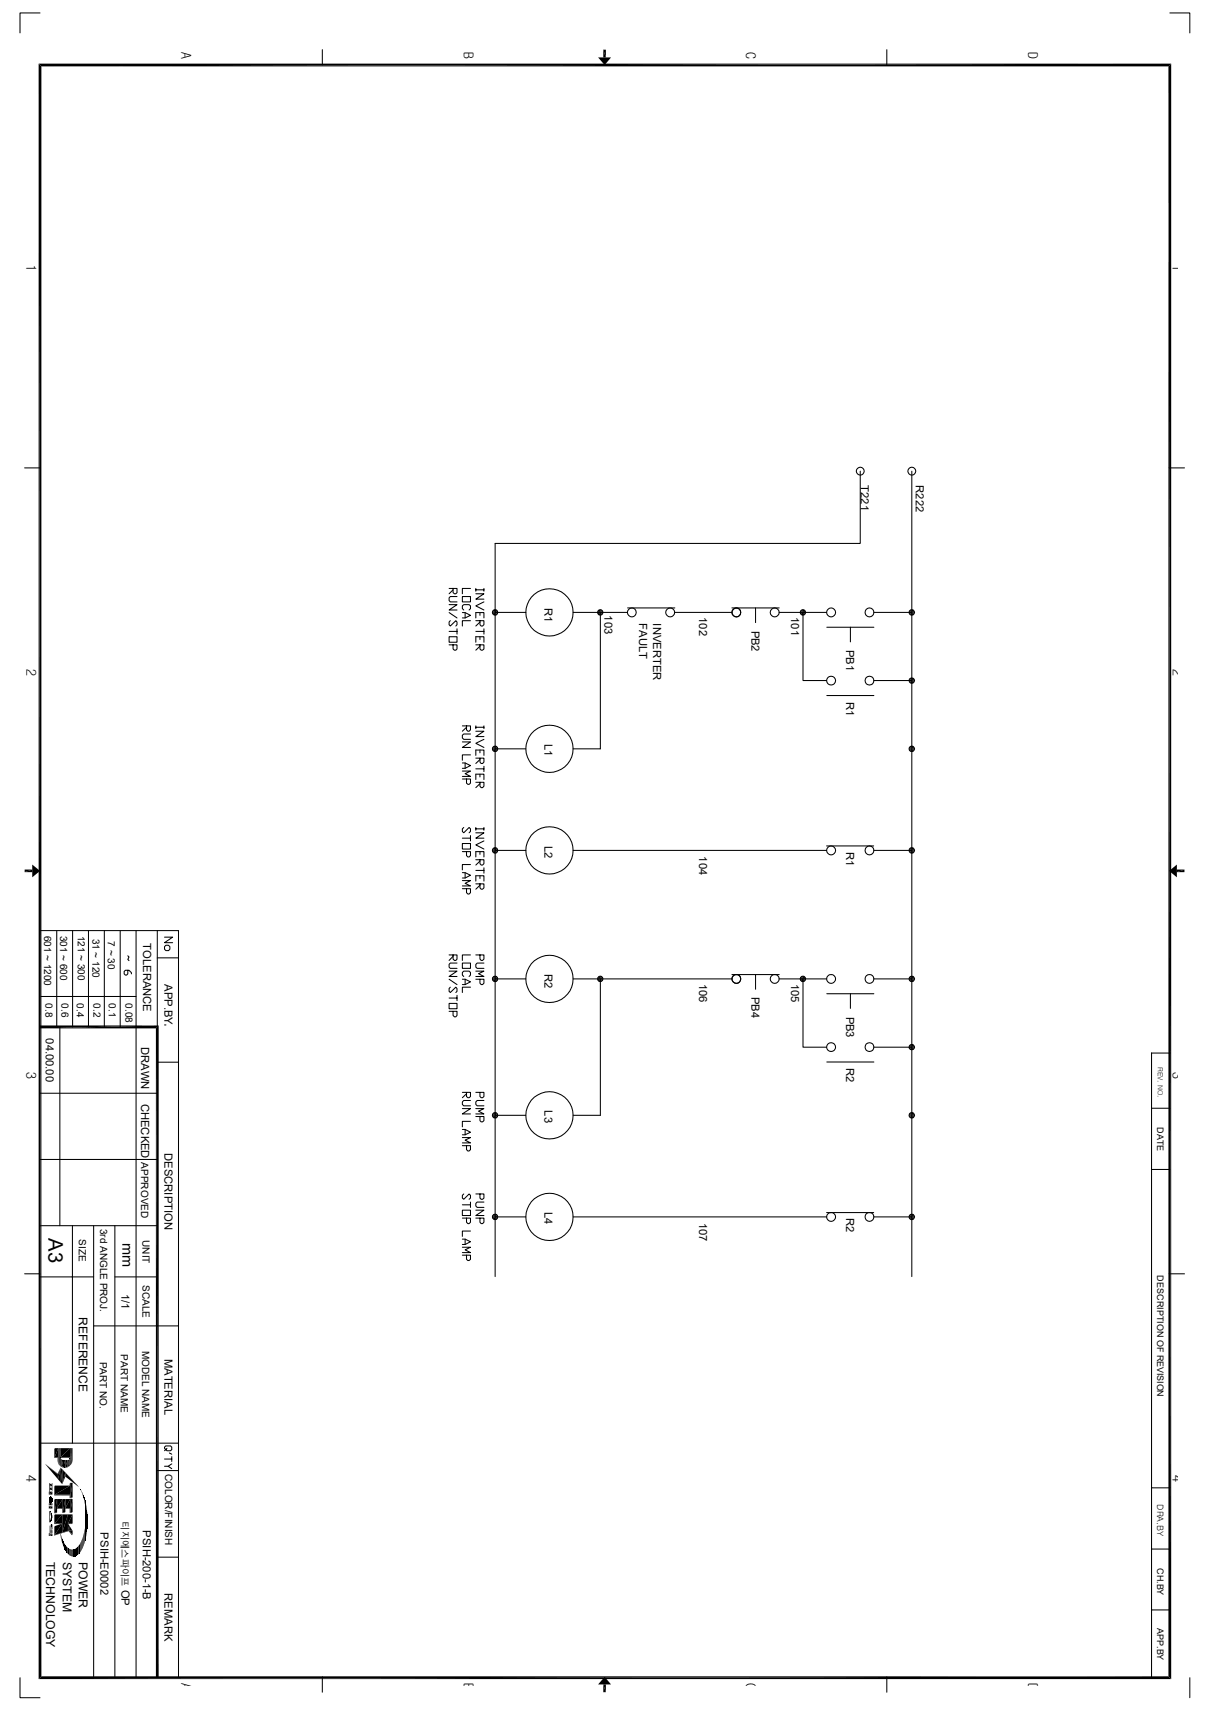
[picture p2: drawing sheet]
<svg xmlns="http://www.w3.org/2000/svg" width="297mm" height="420mm" viewBox="0 0 297 420" stroke-linecap="round" stroke-linejoin="round" font-family="sans-serif">
<g fill="none" stroke="#000" stroke-width=".25">
<path d="M9.8 3.2h-4.9v4.9M79.1 12.2v3.8M217.7 12.2v3.8M287.1 3.2h5v4.9M6.1 114.9h3.7M211.2 115.7v17.7h-89.7v180M223.8 115.7v197.7M287 114.9h3.7M110.2 156.3h2v1.3h-2zM110.2 144.4h2v1.1l-.3 .3h-.4l-.3-.3v-1.1M110.2 148.4h2l-2 1.3h2M110.2 158.3h2v1l-.3 .3h-.4l-.3-.3v-1"/>
<path d="M110.2 155h2M110.2 150.4l2 1.3M110.5 152.4l-.3 .3v.6l.3 .4 1.4-1.3 .3 .3v.6l-.3 .4M111.2 144.8l-1 1M112.2 146.4h-1.7l-.3 .4v.6l.3 .3h1.7M112.2 154.3v1.4M113.5 146.4h2v1.3h-2zM113.5 150.4h.7l1.3 .6-1.3 .7h-.7M113.8 149.7l-.3-.3v-.7l.3-.3h1.3l.4 .3v.7l-.4 .3M114.2 150.4v1.3M115.5 144.4h-2v1.4M115.5 152.4h-2v1.3"/>
<path d="M116.8 145.8h2l-2 1.3h2M116.8 151.7v-1.3h2v1.3M116.8 152.4h2v.9l-.4 .4h-.3l-.3-.4v-.9M116.8 157.6v-1.3h2v1.3M116.8 158.3h2v1l-.4 .3h-.3l-.3-.3v-1M116.8 144.8h2M116.8 144.4v.7M116.8 155h2M117.8 150.4v.6M117.8 156.3v.7M117.8 152.7l-1 1M117.8 158.6l-1 1"/>
<path d="M118.8 147.7l-2 1 2 1M118.8 144.4v.7M118.8 154.3v1.4M121.5 150.3h7.6M140.7 150.3h13.3M147.4 150.3v33.5h-6.7M154.1 149.2h11.6M165.6 150.3h14.1M179.7 149.2h11.6M185.5 149.2v3.6M191.3 150.3h11.6M197.1 150.3v16.7h5.8"/>
<path d="M202.9 154h11.6M208.7 154v3.6M214.5 150.3h9.3M113.5 178.2h2v1l-.4 .3h-.2l-.4-.3v-1M114.5 178.5l-1 1M116.8 179.5h2l-2 1.3h2M116.8 178.2v.7M116.8 178.5h2M118.8 178.2v.7M202.9 170.7h11.6M214.5 167h9.3M113.5 182.1h2l-2 1.4h2"/>
<path d="M113.5 187.3h.7l1.3 .6-1.3 .7h-.7M113.5 189.3h2l-1.3 .6 1.3 .7h-2M113.5 191.2h2v1l-.4 .3h-.2l-.4-.3v-1M114.2 187.3v1.3M115.5 180.2h-1.7l-.3 .3v.6l.3 .4h1.7M115.5 185.3h-2v1.3M116.8 185.4v-1.3h2v1.3M116.8 186.1h2v1l-.4 .3h-.3l-.3-.3v-1M116.8 191.3v-1.3h2v1.3M116.8 192h2v1l-.4 .3h-.3l-.3-.3v-1M116.8 188.7h2M117.8 184.1v.7"/>
<path d="M117.8 190v.7M117.8 186.4l-1 1M117.8 192.4l-1 .9M118.8 181.5l-2 1 2 1M118.8 188.1v1.3M121.5 183.8h7.6M113.5 207.1h2v1.3h-2zM113.5 209h2v1l-.4 .4h-.2l-.4-.4v-1M113.5 214.2h.7l1.3 .6-1.3 .7h-.7M113.5 216.2h2l-1.3 .6 1.3 .7h-2M113.5 218.1h2v1l-.4 .4h-.2l-.4-.4v-1M113.5 205.7h2"/>
<path d="M113.8 203.1l-.3 .4v.6l.3 .3 1.3-1.3 .4 .4v.6l-.4 .3M114.2 214.2v1.3M115.5 212.2h-2v1.3M115.5 205.1v1.3M116.8 204.4h2l-2 1.3h2M116.8 210.4v-1.4h2v1.4M116.8 211h2v1l-.4 .3h-.3l-.3-.3v-1M116.8 216.3v-1.3h2v1.3M116.8 217h2v.9l-.4 .4h-.3l-.3-.4v-.9M116.8 203.1v.7M116.8 203.5h2M116.8 213.7h2"/>
<path d="M117.8 209v.7M117.8 215v.6M117.8 211.4l-1 .9M117.8 217.3l-1 1M118.8 206.4l-2 1 2 1M118.8 203.1v.7M118.8 213v1.3M121.5 208.7h7.6M140.7 208.7h62.2M202.9 207.6h11.6M214.5 208.7h9.3M9.8 228.4h34v183.4"/>
<path d="M13.9 228.4v23.7M17.8 228.4v23.7M21.7 228.4v23.7M25.6 228.4v23.7M29.5 228.4v23.7M31.4 234.6l.3 .3-.3 .6 .3 .3M31.4 238.2v.9l-.3 .3h-.3l-.3-.3v-.6l.3-.3h.9l.6 .6v.3M33.4 228.4v183.4M38.6 235.1h5.2M38.6 228.4v23.7M40.4 232.4l.3-.4h.7l.3 .4v.6l-.3 .3h-.7l-.3-.3zM40.4 230h2l-2 1.4h2"/>
<path d="M110.2 234.4h2v1l-.3 .4h-.4l-.3-.4v-1M110.2 238.4h2l-2 1.3h2M111.2 234.7l-1 1.1M112.2 236.4h-1.7l-.3 .3v.7l.3 .3h1.7M113.5 236.4h2v1.3h-2zM113.8 239.7l-.3-.3v-.7l.3-.3h1.3l.4 .3v.7l-.4 .3M115.5 234.4h-2v1.4M116.8 234.4h2v1l-.4 .4h-.3l-.3-.4v-1M116.8 238.4h2l-1.3 .6 1.3 .7h-2M118.8 236.4h-1.7l-.3 .3v.7l.3 .3h1.7M179.7 239.2h11.6M185.5 239.2v3.6"/>
<path d="M10 244.6h23.4M14.7 252.1v48.8M40.4 251.6h.3M110.2 246.3h2v1.3h-2zM110.2 248.2h2v1.1l-.3 .3h-.4l-.3-.3v-1.1M110.2 240.4l2 1.3M110.2 245h2M110.5 242.3l-.3 .4v.6l.3 .3 1.4-1.3 .3 .4v.6l-.3 .3M112.2 244.3v1.3M113.5 240.4h.7l1.3 .6-1.3 .7h-.7M114.2 240.4v1.3M115.5 242.3h-2v1.3"/>
<path d="M116.8 240.4h2v.9l-.4 .4h-.3l-.3-.4v-.9M121.5 240.3h7.6M140.7 240.3h39M147.4 240.3v33.5h-6.7M191.3 240.3h11.6M197.1 240.3v16.7h5.8M202.9 243.9h11.6M208.7 243.9v3.6M214.5 240.3h9.3M214.5 257h9.3M287.1 258.5h-4.4v153.3M9.8 268.4h28.8"/>
<path d="M38.6 260.7h5.2M113.5 268.1h2v1.1l-.4 .3h-.2l-.4-.3v-1.1M113.5 272.1h2l-2 1.3h2M113.5 277.2h.7l1.3 .7-1.3 .7h-.7M113.5 279.2h2l-1.3 .7 1.3 .6h-2M114.2 277.2v1.4M114.5 268.5l-1 1M115.5 270.1h-1.7l-.3 .4v.6l.3 .3h1.7M115.5 275.3h-2v1.3M116.8 268.1h2v1.1l-.4 .3h-.3l-.3-.3v-1.1M116.8 272.1h2l-1.3 .7 1.3 .6h-2M116.8 274.1h2v1l-.4 .3h-.3l-.3-.3v-1"/>
<path d="M118.8 270.1h-1.7l-.3 .4v.6l.3 .3h1.7M121.5 273.8h7.6M202.9 260.7h11.6M282.7 272h4.4M9.8 284.6h28.8M113.5 297.1h2v1.3h-2zM113.5 281.2h2v1l-.4 .3h-.2l-.4-.3v-1M113.5 299h2v1l-.4 .4h-.2l-.4-.4v-1M113.5 295.7h2M113.8 293.1l-.3 .3v.7l.3 .3 1.3-1.3 .4 .3v.7l-.4 .3M115.5 295.1v1.3M116.8 293.1h2v1l-.4 .3h-.3l-.3-.3v-1"/>
<path d="M116.8 297.1h2l-2 1.3h2M116.8 299h2v1l-.4 .4h-.3l-.3-.4v-1M118.8 295.1h-1.7l-.3 .3v.6l.3 .4h1.7M121.5 298.7h7.6M140.7 298.7h62.2M202.9 297.6h11.6M214.5 298.7h9.3M282.7 287.1h4.4M6.1 312.7h3.7M9.8 313.4h13.2M9.8 300.9h28.8M17.8 300.9v53.3"/>
<path d="M23 300.9v110.9M28.2 313.4h10.4M28.2 300.9v110.9M113.5 304.2h.7l1.3 .6-1.3 .7h-.7M113.5 306.2h2l-1.3 .6 1.3 .7h-2M113.5 308.1h2v1l-.4 .3h-.2l-.4-.3v-1M114.2 304.2v1.3M115.5 302.2h-2v1.3M287 312.7h3.7M23 325.5h20.8M9.8 354.2h34M13.4 355.6v2.2"/>
<path d="M14.4 355.5v3.4M14.5 355.5v3.9M14.8 355.5v4.2M14.9 357.8h2.2M17.4 355.5v4.2M17.6 355.5v3.9M17.8 355.5v3.4M40.4 358.1h1.8M41 355.5l-.3 .3-.3-.3v-.3l.3-.3h1.2l.3 .3v.6l-.3 .3h-.9l-.3-.3-.3 .3M41.3 359.9l.9 .6M41.6 356.7l.6 .3M42.2 359.3l-.9 .6h-.9"/>
<path d="M42.2 357.5v1.2M12.1 364.1v2.8M12.1 370.9v2.8M12.3 374.5v2.5M12.5 374.2v2.1M13.4 364.8v2.3M13.4 368.1v3.3M13.4 371.9v2.2M13.4 374.7v2.2M13.4 367h3.7M18.8 379.9v2M18.9 379.7v2.1"/>
<path d="M19.1 379.5v2.2M19.2 379.5v2M19.3 379.3v2.2M19.4 379.2v2.1M19.5 379v2.3M19.6 378.9v2.2M19.7 378.7v2.4M19.8 378.6v2.3M19.9 378.4v2.4M20 378.2v2.4M20 378v2.5M20.1 377.8v2.6"/>
<path d="M20.2 377.7v2.5M20.3 377.4v2.7M20.3 377.3v2.6M20.4 376.9v2.9M20.5 376.9v2.6M20.5 376.4v3.1M20.6 376.3v2.9M20.7 376v3.1M20.8 375.5l-.1 3.4M20.8 375.1v3.5M20.9 374.6v3.7M21 374.1v4"/>
<path d="M21 374.1v3.8M21 368.8l.1 3.3M21.1 372.6l-.1 5.3M21.1 369v8.5M21.1 369.3v7.9M21.2 369.7v7M21.3 370v6.5M21.3 370.5v5.5M21.4 371.1v4.4M21.5 371.8v2.9M38.6 361h5.2M282.7 365.2h4.4"/>
<path d="M38.6 382.2h5.2M282.7 380.2h4.4M282.7 395.2h4.4M4.9 411.8v4.9h4.9M79.1 411.6v3.8M217.7 411.6v3.8M292.1 411.8v4.9"/>
<circle cx="211.2" cy="115.7" r=".97"/>
<circle cx="223.8" cy="115.7" r=".97"/>
<circle cx="121.5" cy="150.3" r=".67"/>
<circle cx="134.9" cy="150.3" r="5.8"/>
<circle cx="147.3" cy="150.3" r=".67"/>
<circle cx="155.1" cy="150.3" r="1.08"/>
<circle cx="164.5" cy="150.3" r="1.09"/>
<circle cx="180.7" cy="150.3" r="1.08"/>
<circle cx="190.2" cy="150.3" r="1.09"/>
<circle cx="197.1" cy="150.3" r=".67"/>
<circle cx="204" cy="150.3" r="1.09"/>
<circle cx="213.4" cy="150.3" r="1.09"/>
<circle cx="223.8" cy="150.3" r=".67"/>
<circle cx="204" cy="167.1" r="1.09"/>
<circle cx="213.4" cy="167.1" r="1.09"/>
<circle cx="223.8" cy="167.1" r=".67"/>
<circle cx="121.5" cy="183.8" r=".67"/>
<circle cx="134.9" cy="183.8" r="5.8"/>
<circle cx="223.8" cy="183.8" r=".67"/>
<circle cx="121.5" cy="208.8" r=".67"/>
<circle cx="134.9" cy="208.8" r="5.8"/>
<circle cx="204" cy="208.8" r="1.09"/>
<circle cx="213.4" cy="208.8" r="1.09"/>
<circle cx="223.8" cy="208.8" r=".67"/>
<circle cx="121.5" cy="240.3" r=".67"/>
<circle cx="134.9" cy="240.3" r="5.8"/>
<circle cx="147.3" cy="240.3" r=".67"/>
<circle cx="180.7" cy="240.3" r="1.08"/>
<circle cx="190.2" cy="240.3" r="1.09"/>
<circle cx="197.1" cy="240.3" r=".67"/>
<circle cx="204" cy="257" r="1.09"/>
<circle cx="204" cy="240.3" r="1.09"/>
<circle cx="213.4" cy="257" r="1.09"/>
<circle cx="213.4" cy="240.3" r="1.09"/>
<circle cx="223.8" cy="240.3" r=".67"/>
<circle cx="223.8" cy="257" r=".65"/>
<circle cx="121.5" cy="273.8" r=".67"/>
<circle cx="134.9" cy="273.8" r="5.8"/>
<circle cx="223.8" cy="273.8" r=".67"/>
<circle cx="121.5" cy="298.7" r=".67"/>
<circle cx="134.9" cy="298.7" r="5.8"/>
<circle cx="204" cy="298.7" r="1.09"/>
<circle cx="213.4" cy="298.7" r="1.09"/>
<circle cx="223.8" cy="298.7" r=".67"/>
</g>
<g fill="#000">
<path d="M9.5 15.6h278l-277.3 .7zM10.2 16.3l277.3-.7-.7 .7zM148.1 12.2l.6 1.9h-.6zM148.1 12.2h.6v1.9zM146.8 14.1h3.2l-1.6 1.9zM286.8 16.3l.7 395.9-.7-.7zM286.8 16.3l.7-.7v396.6zM120.9 150v.7zM121.2 149.7l-.3 1v-.7zM121.2 149.7v1.2l-.3-.2zM121.2 149.7l.3-.1-.3 1.3zM121.5 149.6v1.4l-.3-.1z"/>
<path d="M121.5 149.6l.4 .1-.4 1.3zM121.9 149.7v1.2l-.4 .1zM121.9 149.7l.2 .3-.2 .9zM122.1 150v.7l-.2 .2zM122.1 150v.7zM146.8 150v.7zM146.8 150l.2-.3-.2 1zM147 149.7v1.2l-.2-.2zM147 149.7l.4-.1-.4 1.3zM147.4 149.6v1.4l-.4-.1zM147.4 149.6l.3 .1-.3 1.3zM147.7 149.7v1.2l-.3 .1z"/>
<path d="M147.7 149.7l.2 .3-.2 .9zM147.9 150v.7l-.2 .2zM147.9 150v.7zM196.5 150v.7zM196.5 150l.3-.3-.3 1zM196.8 149.7v1.2l-.3-.2zM196.8 149.7l.3-.1-.3 1.3zM197.1 149.6v1.4l-.3-.1zM197.1 149.6l.3 .1-.3 1.3zM197.4 149.7v1.2l-.3 .1zM197.4 149.7l.3 .3-.3 .9zM197.7 150v.7l-.3 .2z"/>
<path d="M197.7 150v.7zM223.2 150v.7zM223.2 150l.3-.3-.3 1zM223.5 149.7v1.2l-.3-.2zM223.5 149.7l.3-.1-.3 1.3zM223.8 149.6v1.4l-.3-.1zM223.8 149.6l.4 .1-.4 1.3zM224.2 149.7v1.2l-.4 .1zM224.2 149.7l.2 .3-.2 .9zM224.4 150v.7l-.2 .2zM224.4 150l.1 .3-.1 .4zM223.2 166.7v.7z"/>
<path d="M223.2 166.7l.3-.2-.3 .9zM223.5 166.5v1.1l-.3-.2zM223.5 166.5l.3-.1-.3 1.2zM223.8 166.4v1.3l-.3-.1zM223.8 166.4l.4 .1-.4 1.2zM224.2 166.5v1.1l-.4 .1zM224.2 166.5l.2 .2-.2 .9zM224.4 166.7v.7l-.2 .2zM224.4 166.7l.1 .3-.1 .4zM120.9 183.5v.6zM121.2 183.2l-.3 .9v-.6zM121.2 183.2v1.2l-.3-.3z"/>
<path d="M121.2 183.2l.3-.1-.3 1.3zM121.5 183.1v1.4l-.3-.1zM121.5 183.1l.4 .1-.4 1.3zM121.9 183.2v1.2l-.4 .1zM121.9 183.2l.2 .3-.2 .9zM122.1 183.5v.6l-.2 .3zM122.1 183.5v.6zM223.2 183.5v.6zM223.2 183.5l.3-.3-.3 .9zM223.5 183.2v1.2l-.3-.3zM223.5 183.2l.3-.1-.3 1.3zM223.8 183.1v1.4l-.3-.1z"/>
<path d="M223.8 183.1l.4 .1-.4 1.3zM224.2 183.2v1.2l-.4 .1zM224.2 183.2l.2 .3-.2 .9zM224.4 183.5v.6l-.2 .3zM224.4 183.5l.1 .3-.1 .3zM6.1 214.1l1.8-.7v.7zM6.1 213.4h1.8l-1.8 .7zM7.9 212.2l1.9 1.6-1.9 1.5zM120.9 208.4v.7zM121.2 208.2l-.3 .9v-.7zM121.2 208.2v1.1l-.3-.2zM121.2 208.2l.3-.1-.3 1.2z"/>
<path d="M121.5 208.1v1.3l-.3-.1zM121.5 208.1l.4 .1-.4 1.2zM121.9 208.2v1.1l-.4 .1zM121.9 208.2l.2 .2-.2 .9zM122.1 208.4v.7l-.2 .2zM122.1 208.4v.7zM223.2 208.4v.7zM223.2 208.4l.3-.2-.3 .9zM223.5 208.2v1.1l-.3-.2zM223.5 208.2l.3-.1-.3 1.2zM223.8 208.1v1.3l-.3-.1zM223.8 208.1l.4 .1-.4 1.2z"/>
<path d="M224.2 208.2v1.1l-.4 .1zM224.2 208.2l.2 .2-.2 .9zM224.4 208.4v.7l-.2 .2zM224.4 208.4l.1 .3-.1 .4zM288.9 213.4h1.8l-1.8 .7zM288.9 214.1l1.8-.7v.7zM287 213.8l1.9-1.6v3.1zM120.9 239.9v.7zM121.2 239.7l-.3 .9v-.7zM121.2 239.7v1.2l-.3-.3zM121.2 239.7l.3-.1-.3 1.3zM121.5 239.6v1.4l-.3-.1z"/>
<path d="M121.5 239.6l.4 .1-.4 1.3zM121.9 239.7v1.2l-.4 .1zM121.9 239.7l.2 .2-.2 1zM122.1 239.9v.7l-.2 .3zM146.8 239.9v.7zM146.8 239.9l.2-.2-.2 .9zM147 239.7v1.2l-.2-.3zM147 239.7l.4-.1-.4 1.3zM147.4 239.6v1.4l-.4-.1zM147.4 239.6l.3 .1-.3 1.3zM147.7 239.7v1.2l-.3 .1zM147.7 239.7l.2 .2-.2 1z"/>
<path d="M147.9 239.9v.7l-.2 .3zM196.5 239.9v.7zM196.5 239.9l.3-.2-.3 .9zM196.8 239.7v1.2l-.3-.3zM196.8 239.7l.3-.1-.3 1.3zM197.1 239.6v1.4l-.3-.1zM197.1 239.6l.3 .1-.3 1.3zM197.4 239.7v1.2l-.3 .1zM197.4 239.7l.3 .2-.3 1zM197.7 239.9v.7l-.3 .3zM223.2 239.9v.7zM223.2 239.9l.3-.2-.3 .9z"/>
<path d="M223.5 239.7v1.2l-.3-.3zM223.5 239.7l.3-.1-.3 1.3zM223.8 239.6v1.4l-.3-.1zM223.8 239.6l.4 .1-.4 1.3zM224.2 239.7v1.2l-.4 .1zM224.2 239.7l.2 .2-.2 1zM224.4 239.9v.7l-.2 .3zM9.8 251.7h29.1l-29.1 .7zM9.8 252.4l29.1-.7-.6 .7zM38.3 252.4l.6 159.4h-.6zM38.9 251.7v160.1l-.6-159.4zM122.1 239.9v.7z"/>
<path d="M147.9 239.9v.7zM197.7 239.9v.7zM223.2 256.7v.7zM223.2 256.7l.3-.2-.3 .9zM223.5 256.5v1.1l-.3-.2zM223.5 256.5l.3-.1-.3 1.2zM223.8 256.4v1.3l-.3-.1zM223.8 256.4l.4 .1-.4 1.2zM224.2 256.5v1.1l-.4 .1zM224.2 256.5l.2 .2-.2 .9zM224.4 256.7v.7l-.2 .2zM224.4 239.9l.1 .4-.1 .3z"/>
<path d="M224.4 256.7l.1 .3-.1 .4zM120.9 273.4v.7zM120.9 273.4l.3-.2-.3 .9zM121.2 273.2v1.2l-.3-.3zM121.2 273.2l.3-.1-.3 1.3zM121.5 273.1v1.3h-.3zM121.5 273.1l.4 .1-.4 1.2zM121.9 273.2v1.2h-.4zM121.9 273.2l.2 .2-.2 1zM122.1 273.4v.7l-.2 .3zM122.1 273.4v.7zM223.2 273.4v.7z"/>
<path d="M223.2 273.4l.3-.2-.3 .9zM223.5 273.2v1.2l-.3-.3zM223.5 273.2l.3-.1-.3 1.3zM223.8 273.1v1.3h-.3zM223.8 273.1l.4 .1-.4 1.2zM224.2 273.2v1.2h-.4zM224.2 273.2l.2 .2-.2 1zM224.4 273.4v.7l-.2 .3zM224.4 273.4l.1 .4-.1 .3zM120.9 298.4v.6zM121.2 298.1l-.3 .9v-.6zM121.2 298.1v1.2l-.3-.3z"/>
<path d="M121.2 298.1l.3-.1-.3 1.3zM121.5 298v1.4l-.3-.1zM121.5 298l.4 .1-.4 1.3zM121.9 298.1v1.2l-.4 .1zM121.9 298.1l.2 .3-.2 .9zM122.1 298.4v.6l-.2 .3zM122.1 298.4v.6zM223.2 298.4v.6zM223.5 298.1l-.3 .9v-.6zM223.5 298.1v1.2l-.3-.3zM223.5 298.1l.3-.1-.3 1.3zM223.8 298v1.4l-.3-.1z"/>
<path d="M223.8 298l.4 .1-.4 1.3zM224.2 298.1v1.2l-.4 .1zM224.2 298.1l.2 .3-.2 .9zM224.4 298.4v.6l-.2 .3zM224.4 298.4l.1 .3-.1 .3zM11 359.3l.3 .3zM13.4 357.7h.7l-.7 .1zM13.4 357.8l.7-.1v.1zM14.1 357.7v.8zM14.2 357.7v1.4zM13.4 355.5h.9l-.9 2.2zM14.3 355.5v2.2h-.9z"/>
<path d="M14.3 357.7v1.5zM14.3 358.4v.8zM14.4 358.9v.4zM14.4 358.9l.1 .3-.1 .1zM14.5 359.2v.4l-.1-.3zM14.5 359.2l.1 .2-.1 .2zM14.6 359.4v.3l-.1-.1zM14.9 357.7v.1zM14.6 359.4l.3 .3h-.3zM14.6 359.7h.3v.3zM14.9 359.7v.3zM14.9 357.8v1.9z"/>
<path d="M15 358.1v1.6zM15 358.1v1.7zM15 358.1l.2 .2-.2 1.5zM15.2 358.3v1.6l-.2-.1zM15.5 358.4v1.6zM15.2 358.3l.3 .1-.3 1.5zM15.5 358.4v1.6l-.3-.1zM15.5 358.4h.5l-.5 1.6zM16 358.4v1.7l-.5-.1zM16 358.4h.6l-.6 1.7zM16.6 358.4v1.6l-.6 .1zM16.6 358.4v1.6z"/>
<path d="M16.7 358.4l-.1 1.6zM16.7 358.4l.2-.1-.2 1.7zM16.9 358.3v1.6l-.2 .1zM16.5 360.1l.4-.2-.4 .3zM16.5 360.2l.4-.3zM17.1 358.1l-.2 1.8v-1.6zM17.1 358.1v1.7l-.2 .1zM17.1 358.1l-.1 .1zM17.1 358v.2zM17.1 358.1v1.7zM17.1 357.7v.4zM17.2 357.7l-.1 .4z"/>
<path d="M17.2 357.8l-.1 1.9zM14.9 355.5h2.3l-2.3 2.2zM14.9 357.7l2.3-2.2v2.2zM17.2 357.7v.4zM17 359.9l.2-.2zM17.2 359.7l-.2 .3zM17.2 359.7l.2-.1zM12 366.1v.8zM12.1 366.1l-.1 .8zM12.1 367.8v.6zM12.1 367.8v.5zM12.1 368v.3z"/>
<path d="M12.1 368v.1zM12.1 367.7v.9zM12.1 367.7v.7zM12.2 367.6v1.1zM12.2 367.6l-.1 1zM12 376.3h.2l-.2 .7zM12.2 376.3v.7h-.2zM12.2 368.1v.6zM12.2 368.2v.6zM12.2 367.5v1.2zM12.3 367.5v.6zM12.3 368.3v.5z"/>
<path d="M12.3 367.5l-.1 .6zM12.3 368.3v.6zM12.3 367.4v.6zM12.4 371.1v.3zM12.4 373.2v.3zM12.4 367.4v.6zM12.4 368.3v1.2zM12.4 372.9v.6zM12.4 371.1v.6zM12.4 367.4l-.1 .6zM12.4 368.3v.6zM12 369h.4l-.4 .5z"/>
<path d="M12.4 369v.5h-.4zM12.4 375.6v.7zM12.5 367.4l-.1 .6zM12.5 372.6l-.1 .9zM12.5 372.6v1.2zM12.5 370.9l-.1 .8zM12.5 370.9v1.1zM12.5 367.4v.6zM12.4 368.3h.1l-.1 1.2zM12.5 368.3v1.2h-.1zM12.6 372.3v.9zM12.6 371.5v.8z"/>
<path d="M12.6 374.2v.7zM12.5 368.3v1.2zM12.6 368.3l-.1 1.2zM12.6 367.4l-.1 .6zM12.6 372.3l-.1 1.5zM12.6 367.4v.6zM12.6 375.6v.7zM12.7 368.3v.6zM12.7 367.5l-.1 .5zM12.6 368.3v.6zM12.7 368.3l-.1 .6zM12.7 368.1v.7z"/>
<path d="M12.7 367.5v.6zM12.7 368.2v.6zM12.7 367.5v.5zM12.6 375.4v.9zM12.7 375.4l-.1 .9zM12.6 374.2v1zM12.7 374.2l-.1 1zM12.7 367.6v1.1zM12.7 367.5v1.2zM12.7 374.2v.7zM12.2 365.2h.5l-.5 .6zM12.7 365.2v.6h-.5z"/>
<path d="M12.2 364.2h.5l-.5 .6zM12.7 364.2v.6h-.5zM12.8 367.8v.6zM12.8 367.7v.9zM12.8 367.8v.8zM12.8 367.7l-.1 1zM12.6 371.5l.2 .5-.2 1.2zM12.8 372v.6l-.2 .6zM12.9 368v.3zM12.9 368.1v.2zM12.9 368l-.1 .4zM12.8 372v.6z"/>
<path d="M12.9 372l-.1 .6zM12.7 374.2h.2l-.2 1.2zM12.9 374.2v1.2h-.2zM12.7 364.1h.2l-.2 1.8zM12.9 364.1v1.8h-.2zM12.7 375.6h.2l-.2 .7zM12.9 375.6v.7h-.2zM12.6 369h.3l-.3 .5zM12.9 369v.5h-.3zM12.4 376.4h.5l-.5 .6zM12.9 376.4v.6h-.5zM12.2 366.1h.7l-.7 .8z"/>
<path d="M12.9 366.1v.8h-.7zM12 369.7h.9l-.9 .6zM12 370.3l.9-.6v.6zM13.4 371.3h.4l-.4 .1zM13.4 371.4l.4-.1zM13.4 368h.6l-.6 3.3zM14 368v3.3h-.6zM11.3 359.5l2.9 2.2zM11.3 359.6l2.9 2.3zM14.2 361.6v.3zM11.1 359.5l3.1 2.4v1.2zM13.4 374h1.4l-1.4 .1z"/>
<path d="M13.4 374.1l1.4-.1v.1zM14.8 376.5l.1 .5zM14.9 376.5v.5zM14.9 376.5v.6zM14.9 360.2l-.7 1.7zM14.9 376.7v.7zM14.9 360.2v.3zM14.9 360.3v.2zM14.9 360.4l-.7 2.7v-1.2zM14.9 360.4v3.5l-.7-.8zM15 376.9v.8zM15.1 377v.9z"/>
<path d="M15.1 377.3v.9zM15.2 377.4v.9zM15.3 377.7v1zM15.3 377.7v1.1zM15.2 377.4l.1 .3-.1 .6zM15.3 377.7v1l-.1-.4zM13.4 374.6l1.9-.6-1.9 2.8zM15.3 374v2.2l-1.9 .6zM13.4 371.7h1.9l-1.9 2.3zM15.3 371.7v2.3h-1.9zM14 370.2h1.3l-1.3 .1zM14 370.3l1.3-.1v.1z"/>
<path d="M14.8 374h.5l-.5 .1zM14.9 359.7l.5 .3h-.5zM14.9 360h.5v.2zM15.3 377.7l.1 .3-.1 .8zM15.4 378v1.1l-.1-.3zM14 368h1.4l-1.4 2.2zM15.4 368v2.2h-1.4zM15.4 360v.2zM15.3 370.2h.1l-.1 1.1zM15.4 370.2v1.1h-.1zM15.4 378v1.1zM15.5 378.1v1.1z"/>
<path d="M15.6 378.4v1.1zM15.6 378.4v1.2zM15.5 378.1l.1 .3-.1 .8zM15.6 378.4v1.1l-.1-.3zM15.6 378.4l.1 .3-.1 .9zM15.7 378.7v1.2l-.1-.3zM15.7 378.7v1.2zM15.9 379v1.2zM15.7 378.7l.2 .3-.2 .9zM15.9 379v1.2l-.2-.3zM15.4 371.2h.5l-.5 .1zM15.4 371.3l.5-.1v.1z"/>
<path d="M15.9 360.1v.2zM15.4 360l.5 .1-.5 .1zM15.4 360.2l.5-.1v.2zM16 379.3v1.2zM16 379.3v1.3zM15.9 379l.1 .3-.1 .9zM16 379.3v1.2l-.1-.3zM15.4 368h.6l-.6 3.2zM16 368v3.2h-.6zM15.3 360.7l.7 .8-.7 2.8zM16 361.5v1l-.7 1.8zM16 379.3l.2 .2-.2 1.1z"/>
<path d="M16.2 379.5v1.3l-.2-.2zM16.2 379.5v1.3zM16.3 379.5v1.4zM16.4 379.7v1.4zM16.3 379.5l.1 .2-.1 1.2zM16.4 379.7v1.4l-.1-.2zM15.9 360.1h.5l-.5 .2zM15.9 360.3l.5-.2zM16.4 360.1v.1zM16.5 360.1l-.1 .1zM16.4 379.7l.2 .2-.2 1.2zM16.6 379.9v1.4l-.2-.2z"/>
<path d="M16.6 379.9v1.4zM15.3 371.7h1.4l-1.4 4.5zM16.7 371.7v4.1l-1.4 .4zM16.7 374l.1 .1zM13.4 376.8l3.4-1.1zM13.4 376.9l3.4-1.2zM16.7 374l.3 .4-.3 1.4zM17 374.4v1.3l-.3 .1zM16.8 375.7h.2l-.2 .1zM17 375.7v.3l-.2-.2zM16 370.2h1.1l-1.1 .1zM16 370.3l1.1-.1v.1z"/>
<path d="M16 368h1.2l-1.2 2.2zM17.2 368v2.2h-1.2zM13.4 364.7h3.8l-3.8 2.2zM13.4 366.9l3.8-2.2v2.2zM17.1 366.9h.1l-.1 .8zM17.2 366.9v.8h-.1zM17.1 364.2h.1l-.1 .5zM17.2 364.2v.5h-.1zM17.1 370.2h.1l-.1 1.1zM17.2 370.2v1.1h-.1zM17.2 367.6h.5l-.5 .1zM17.2 367.7l.5-.1v.1z"/>
<path d="M17.2 371.2h.5l-.5 .1zM17.2 371.3l.5-.1v.1zM16.8 374h.9l-.9 .1zM16.8 374.1l.9-.1v.1zM17 375.7l.7 .9-.7-.6zM17 376l.7 .6v.3zM17.2 368h.6l-.6 3.2zM17.8 368v3.2h-.6zM17.2 364h.6l-.6 3.6zM17.8 364v3.6h-.6zM17 374.4l.8 1.4-.8-.1zM17 375.7l.8 .1v1z"/>
<path d="M16.7 371.7h1.1l-1.1 2.3zM17.8 371.7v2.3h-1.1zM18.8 379.9v1.9zM19 379.7v2zM14.9 360.3l4.1 4.3zM14.9 360.4l4.1 4.3zM19 364.6l.3 .3zM16 361.5l3.4 3.6-3.4-2.6zM19.5 365.3l.1 .1zM19.6 365.4l.1 .1zM19.7 365.5l.2 .3zM19.7 365.6l.2 .3z"/>
<path d="M19.9 365.8v.1zM19.9 365.8l.1 .2zM19.9 365.9l.1 .3zM20 366v.2zM20.1 366.1v.2zM20.1 366.3l.1 .3zM20.2 366.3v.3zM20.2 366.4v.3zM20.3 366.6v.3zM20.4 366.7v.5zM20.4 366.9v.4zM20.5 367.1v.6z"/>
<path d="M20.5 367.2v.5zM20.4 366.9l.1 .2-.1 .2zM20.5 367.1v.6l-.1-.4zM20.7 367.5v.7zM20.7 367.5v.8zM20.5 367.2l.2 .3-.2 .2zM20.7 367.5v.7l-.2-.5zM20.7 367.7v.9zM20.8 367.9v1.1zM20.8 368v1.1zM20.9 368.3v1.3zM20.9 368.3v1.4z"/>
<path d="M21 368.5v1.6zM21 368.7v1.9zM21.5 372.8v.8zM21.5 372.7v1.2zM21.5 372.8v1.1zM21.5 372.3v1.8zM21.5 372.7v1.4zM16.8 380v1.5zM16.8 380.1v1.5zM16.6 379.9l.2 .1-.2 1.3zM16.8 380v1.5l-.2-.2zM16.8 380.1l.2 .1-.2 1.4z"/>
<path d="M17 380.2v1.5l-.2-.1zM17 380.2v1.5zM17 380.2l.2 .1-.2 1.4zM17.2 380.3v1.5l-.2-.1zM17.2 380.3v1.5zM17.2 380.3h.2l-.2 1.5zM17.4 380.3v1.6l-.2-.1zM17.4 380.3v1.6zM17.4 380.4v1.6zM17.4 380.4h.2l-.2 1.6zM17.6 380.4v1.6h-.2zM17.6 380.4v1.6z"/>
<path d="M17.7 380.4l-.1 1.6zM17.7 380.4h.1l-.1 1.6zM17.8 380.4v1.7l-.1-.1zM17.8 380.4v1.7zM17.9 380.4l-.1 1.7zM18 380.4v1.7zM17.9 380.4h.1l-.1 1.7zM18 380.4v1.7h-.1zM18.2 380.3v1.8zM18 380.4l.2-.1-.2 1.8zM18.2 380.3v1.8h-.2zM18.5 380.2v1.8z"/>
<path d="M18.2 380.3l.3-.1-.3 1.9zM18.5 380.2v1.8l-.3 .1zM18.5 380.2l.1-.1-.1 1.9zM18.6 380.1v1.8l-.1 .1zM18.6 380.1v1.8zM18.7 380.1l-.1 1.8zM9.5 15.6l.7 395.9-.7 .7zM9.5 15.6l.7 .7v395.2zM148.1 413.5l.6 1.9h-.6zM148.1 413.5h.6v1.9zM148.4 411.6l1.6 1.9h-3.2zM10.2 411.5h276.6l-277.3 .7z"/>
<path d="M9.5 412.2l277.3-.7 .7 .7z"/>
</g>
<path d="M15.1 360.4v3.9" fill="none" stroke="#000" stroke-width=".34"/>
<text font-size="5" x="11.9" y="304" transform="rotate(90 11.9 304)">A3</text>
<text font-size="3.6" x="30.1" y="305" transform="rotate(90 30.1 305)">mm</text>
<g font-size="3.3">
<text x="44.5" y="12.8" transform="rotate(90 44.5 12.8)">A</text>
<text x="113.8" y="12.7" transform="rotate(90 113.8 12.7)">B</text>
<text x="183.1" y="12.7" transform="rotate(90 183.1 12.7)">C</text>
<text x="252.4" y="12.7" transform="rotate(90 252.4 12.7)">D</text>
<text x="6.5" y="64.9" transform="rotate(90 6.5 64.9)">1</text>
<text x="287.9" y="64.9" transform="rotate(90 287.9 64.9)">1</text>
<text x="6.5" y="164.2" transform="rotate(90 6.5 164.2)">2</text>
<text x="287.9" y="164.2" transform="rotate(90 287.9 164.2)">2</text>
<text x="6.5" y="263.1" transform="rotate(90 6.5 263.1)">3</text>
<text x="287.9" y="263.1" transform="rotate(90 287.9 263.1)">3</text>
<text x="6.5" y="362.1" transform="rotate(90 6.5 362.1)">4</text>
<text x="287.9" y="362.1" transform="rotate(90 287.9 362.1)">4</text>
<text x="44.5" y="413.1" transform="rotate(90 44.5 413.1)">A</text>
<text x="113.8" y="413.2" transform="rotate(90 113.8 413.2)">B</text>
<text x="183.1" y="413.2" transform="rotate(90 183.1 413.2)">C</text>
<text x="252.4" y="413.2" transform="rotate(90 252.4 413.2)">D</text>
</g>
<g font-size="3">
<text x="19.4" y="323.3" transform="rotate(90 19.4 323.3)">REFERENCE</text>
<text x="11.3" y="383.4" transform="rotate(90 11.3 383.4)">TECHNOLOGY</text>
<text x="15.4" y="383.4" transform="rotate(90 15.4 383.4)">SYSTEM</text>
<text x="19.4" y="383.4" transform="rotate(90 19.4 383.4)">POWER</text>
</g>
<g font-size="2.8">
<text x="211.3" y="119.1" transform="rotate(90 211.3 119.1)">T221</text>
<text x="224.8" y="119.1" transform="rotate(90 224.8 119.1)">R222</text>
<text x="133.7" y="149.1" transform="rotate(90 133.7 149.1)">R1</text>
<text x="148.4" y="151" transform="rotate(90 148.4 151)">103</text>
<text x="156.9" y="153" transform="rotate(90 156.9 153)">FAULT</text>
<text x="160.4" y="153" transform="rotate(90 160.4 153)">INVERTER</text>
<text x="171.7" y="151.5" transform="rotate(90 171.7 151.5)">102</text>
<text x="184.5" y="154.8" transform="rotate(90 184.5 154.8)">PB2</text>
<text x="194.2" y="151.5" transform="rotate(90 194.2 151.5)">101</text>
<text x="207.7" y="159.6" transform="rotate(90 207.7 159.6)">PB1</text>
<text x="207.7" y="172.2" transform="rotate(90 207.7 172.2)">R1</text>
<text x="133.7" y="182.6" transform="rotate(90 133.7 182.6)">L1</text>
<text x="133.7" y="207.6" transform="rotate(90 133.7 207.6)">L2</text>
<text x="207.7" y="209.1" transform="rotate(90 207.7 209.1)">R1</text>
<text x="171.7" y="210.2" transform="rotate(90 171.7 210.2)">104</text>
<text x="35.2" y="231.4" transform="rotate(90 35.2 231.4)">TOLERANCE</text>
<text x="133.7" y="239.1" transform="rotate(90 133.7 239.1)">R2</text>
<text x="40.4" y="241.6" transform="rotate(90 40.4 241.6)">APP.BY</text>
<text x="171.7" y="241.4" transform="rotate(90 171.7 241.4)">106</text>
<text x="184.5" y="244.7" transform="rotate(90 184.5 244.7)">PB4</text>
<text x="194.2" y="241.4" transform="rotate(90 194.2 241.4)">105</text>
<text x="207.7" y="249.6" transform="rotate(90 207.7 249.6)">PB3</text>
<text x="11.3" y="254.8" transform="rotate(90 11.3 254.8)">04.00.00</text>
<text x="34.7" y="257" transform="rotate(90 34.7 257)">DRAWN</text>
<text x="207.7" y="262.2" transform="rotate(90 207.7 262.2)">R2</text>
<text x="34.7" y="270.9" transform="rotate(90 34.7 270.9)">CHECKED</text>
<text x="133.7" y="272.6" transform="rotate(90 133.7 272.6)">L3</text>
<text x="40.3" y="283" transform="rotate(90 40.3 283)">DESCRIPTION</text>
<text x="133.7" y="297.5" transform="rotate(90 133.7 297.5)">L4</text>
<text x="207.7" y="299" transform="rotate(90 207.7 299)">R2</text>
<text x="171.7" y="300.2" transform="rotate(90 171.7 300.2)">107</text>
<text x="29.8" y="317.5" transform="rotate(90 29.8 317.5)">1/1</text>
<text x="40.4" y="333.5" transform="rotate(90 40.4 333.5)">MATERIAL</text>
<text x="24.6" y="376.2" transform="rotate(90 24.6 376.2)">PSIH-E0002</text>
<text x="35.1" y="375.7" transform="rotate(90 35.1 375.7)">PSIH-200-1-B</text>
<text x="29.8" y="390.2" transform="rotate(90 29.8 390.2)">OP</text>
<text x="40.4" y="391" transform="rotate(90 40.4 391)">REMARK</text>
</g>
<g font-size="2.5">
<text x="10.8" y="229.7" transform="rotate(90 10.8 229.7)">601 ~ 1200</text>
<text x="14.8" y="229.7" transform="rotate(90 14.8 229.7)">301 ~ 600</text>
<text x="19.1" y="229.7" transform="rotate(90 19.1 229.7)">121 ~ 300</text>
<text x="22.7" y="230.4" transform="rotate(90 22.7 230.4)">31 ~ 120</text>
<text x="26.5" y="231.1" transform="rotate(90 26.5 231.1)">7 ~ 30</text>
<text x="11.1" y="246.2" transform="rotate(90 11.1 246.2)">0.8</text>
<text x="15.1" y="246.2" transform="rotate(90 15.1 246.2)">0.6</text>
<text x="18.9" y="246.2" transform="rotate(90 18.9 246.2)">0.4</text>
<text x="22.9" y="246.2" transform="rotate(90 22.9 246.2)">0.2</text>
<text x="26.8" y="246.2" transform="rotate(90 26.8 246.2)">0.1</text>
<text x="30.8" y="246.2" transform="rotate(90 30.8 246.2)">0.08</text>
<text x="34.7" y="285.3" transform="rotate(90 34.7 285.3)">APPROVED</text>
<text x="19.4" y="304.2" transform="rotate(90 19.4 304.2)">SIZE</text>
<text x="24.6" y="301.6" transform="rotate(90 24.6 301.6)">3rd ANGLE PROJ.</text>
<text x="35" y="304.4" transform="rotate(90 35 304.4)">UNIT</text>
<text x="35" y="315.5" transform="rotate(90 35 315.5)">SCALE</text>
<text x="24.5" y="334.3" transform="rotate(90 24.5 334.3)">PART NO.</text>
<text x="29.7" y="332.4" transform="rotate(90 29.7 332.4)">PART NAME</text>
<text x="34.9" y="331.5" transform="rotate(90 34.9 331.5)">MODEL NAME</text>
<text x="40.6" y="361.8" transform="rotate(90 40.6 361.8)">COLOR/FINISH</text>
</g>
<g font-size="2.2">
<text x="284.1" y="276.7" transform="rotate(90 284.1 276.7)">DATE</text>
<text x="284.1" y="313.1" transform="rotate(90 284.1 313.1)">DESCRIPTION OF REVISION</text>
<text x="284.1" y="369.2" transform="rotate(90 284.1 369.2)">DRA.BY</text>
<text x="29.8" y="373.4" transform="rotate(90 29.8 373.4)">티지에스파이프</text>
<text x="284.1" y="384.9" transform="rotate(90 284.1 384.9)">CH.BY</text>
<text x="284.1" y="399.6" transform="rotate(90 284.1 399.6)">APP.BY</text>
</g>
<text font-size="1.7" x="284.2" y="261.9" transform="rotate(90 284.2 261.9)">REV. NO.</text>
</svg>
